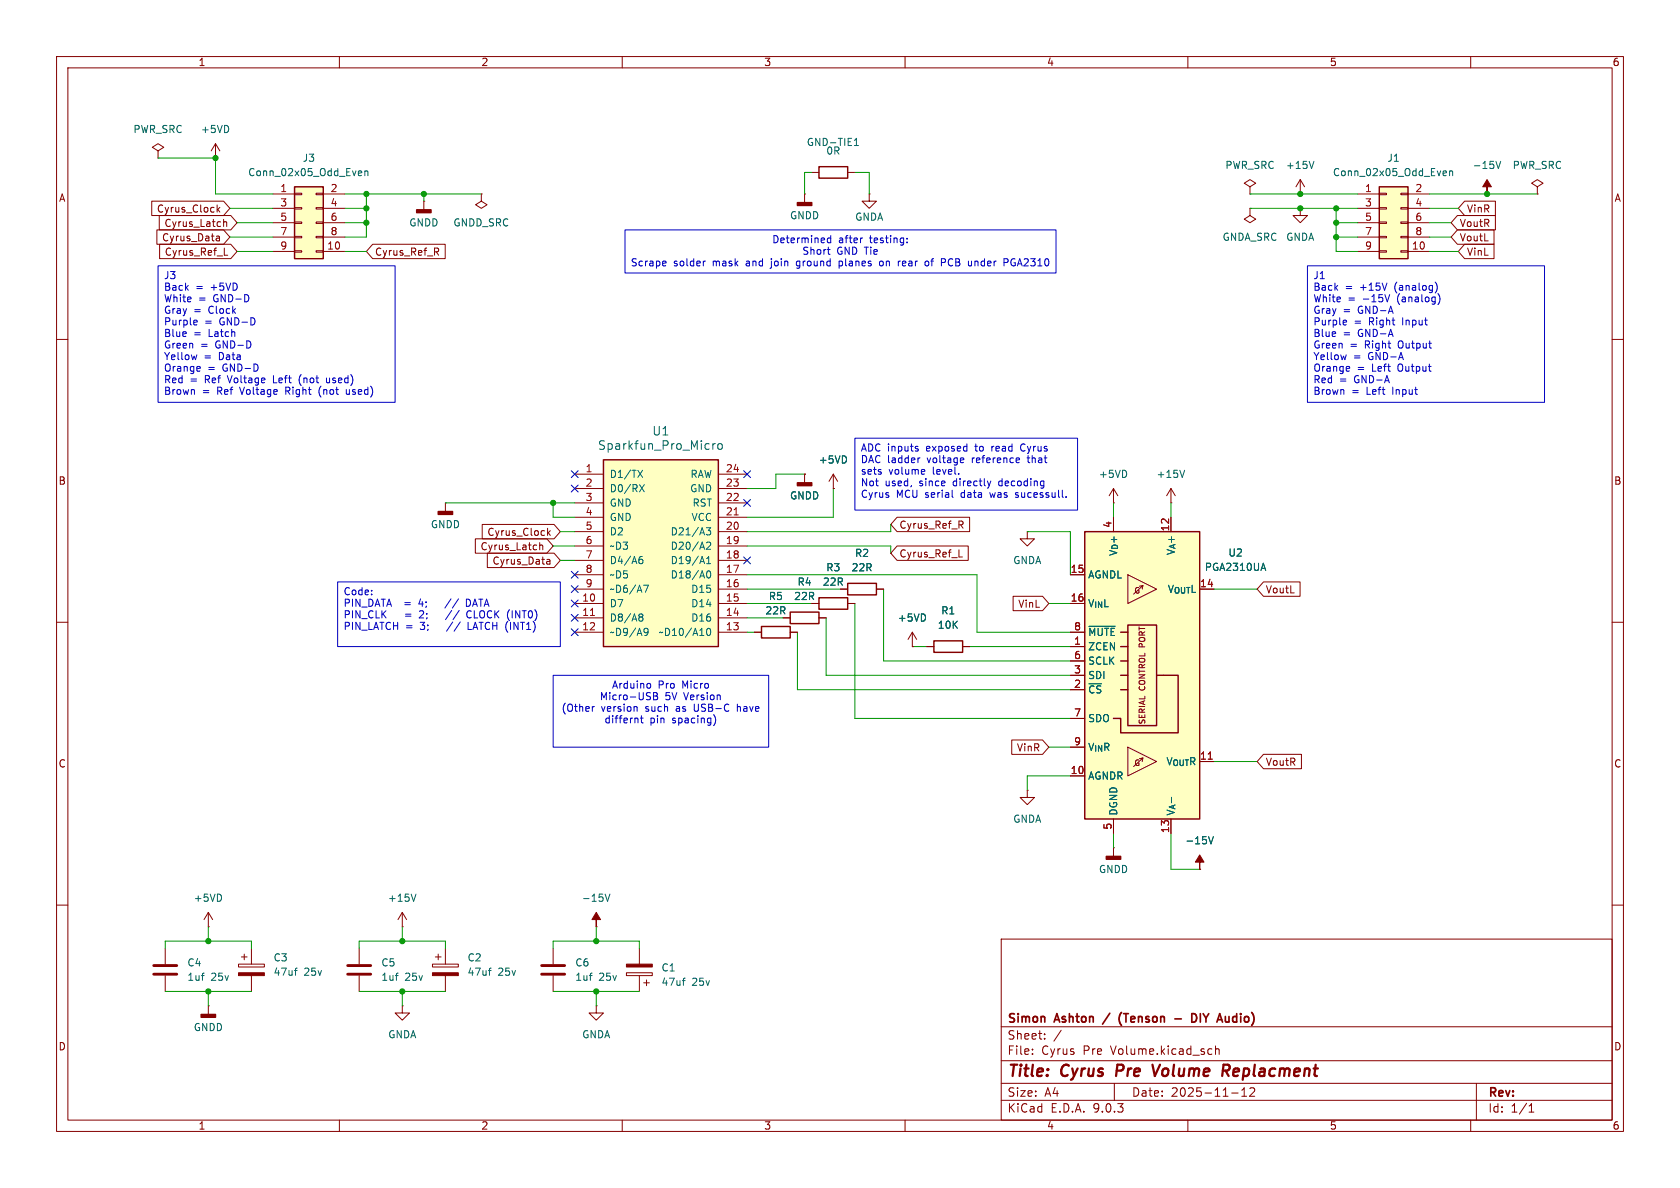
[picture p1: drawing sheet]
<svg xmlns="http://www.w3.org/2000/svg" width="297mm" height="210mm" viewBox="0 0 297 210" stroke-linecap="round" stroke-linejoin="round" font-family="sans-serif">
<g fill="none" stroke="#840000" stroke-width=".18">
<path d="M10 10h277v190h-277zM12 12h273v186h-273zM60 10v2M110 10v2M160 10v2M210 10v2M260 10v2M143.5 30.5h1.3M149.9 30.5h1.2M221 33l1-.6-1-.6-1 .6 1 .6v1.3M221 34.3h.1M221 36.8v1.3l1 .6-1 .7-1-.7 1-.6"/>
<path d="M221 36.8h.1M10 60h2M285 60h2M10 110h2M133.3 111.8h1.3M139.7 111.8h1.3M143.5 106.7h1.3M149.9 106.7h1.2M163.8 114.3h1.3M170.2 114.3h1.2M285 110h2M181.6 139.7v1.3h1.3l-1.3 1.2-1.3-1.2h1.3"/>
<path d="M181.6 139.7h.1M10 160h2M29.2 167.6v2.8M29.2 172.5v2.8M36.8 163.8h.1M36.8 161.3l-.7 1.3M36.8 161.3l.8 1.3M36.8 161.3v2.5M42.2 170.4h4.5v.5h-4.5zM42.7 169.2h1M43.2 168.7v1M44.4 167.6v2.8"/>
<path d="M44.4 172.5v2.8M177 166h108v32h-108zM285 160h2M60 198v2M110 198v2M160 198v2M177 194.5h108M177 191.5h108M177 187.5h108M177 181.5h108M182.5 186.3v.1M182.5 185.5v.1"/>
<path d="M184.7 183.6v.1M184.7 182.8v.1M187.6 182.1l-1.3 2M197 191.5v3M210 198v2M213.8 185.4l.4 .1M214.2 186.3l-.4 .1M214.9 185.5l.2-.1 .4 .1v.9M214.9 184.9v1.5M217.7 193.2h1.2M219.5 193.8h.9M219.5 192.7l.5-.4v1.5"/>
<path d="M221.7 192.4v.5l-.8 .9h.9M260 198v2M261 191.5v6.5M270.3 196.6h.9M270.3 195.5l.4-.4v1.5"/>
</g>
<path d="M197.6 188.2l-.3 2M203.7 188.2l.5 2 .9-2M216.3 188.2l1 .1a.58 .58 0 0 1-.4 1h-.7M216.7 189.3l.5 .9" fill="none" stroke="#840000" stroke-width=".4"/>
<path d="M196.2 179.1l-1.3 1.9M198.3 179a1.72 1.72 0 0 0 0 2.3M210.7 179.2a.76 .76 0 0 1 .9 .7 .76 .76 0 0 1-.9 .8zM212.2 179.2v1.5M207.7 180.1h1.1" fill="none" stroke="#840000" stroke-width=".3"/>
<path d="M144.8 29.5h5.1v2h-5.1zM134.6 110.7h5.1v2.1h-5.1zM144.8 105.7h5.1v2h-5.1zM165.1 113.3h5.1v2h-5.1z" fill="none" stroke="#840000" stroke-width=".25"/>
<path d="M151 25.7h.8M151 24.8l.4-.3v1.2M35.6 172.5h.5M36 172h.1M52.1 171.6h.4M52.5 171.1l-.2 .1" fill="none" stroke="#006464" stroke-width=".18"/>
<path d="M42.2 172h4.5v.5h-4.5z" fill="#840000" stroke="#840000" stroke-width=".18"/>
<path d="M27.2 170.7h4M27.2 172.2h4" fill="none" stroke="#840000" stroke-width=".51"/>
<path d="M106.7 81.3h20.3v33h-20.3z" fill="#ffffc2"/>
<path d="M106.7 81.3h20.3v33h-20.3zM149.9 103.1h5v2.1h-5z" fill="none" stroke="#840000" stroke-width=".25"/>
<g fill="none" stroke="#840000" stroke-width=".18">
<path d="M271.8 33l1-.6-1-.6-1 .6 1 .6v1.3M271.8 34.3h.1M101.6 83.8h5.1M101.6 86.4h5.1M101.6 88.9h5.1M101.6 91.4h5.1M101.6 94h5.1M101.6 96.5h5.1M101.6 99.1h5.1M127 83.8h5.1M127 86.4h5.1M127 88.9h5.1"/>
<path d="M127 91.4h5.1M127 94h5.1M127 96.5h5.1M127 99.1h5.1M101.6 101.6h5.1M101.6 104.1h5.1M101.6 106.7h5.1M101.6 109.2h5.1M101.6 111.8h5.1M127 101.6h5.1M127 104.1h5.1M127 106.7h5.1"/>
<path d="M127 109.2h5.1M127 111.8h5.1M148.6 104.1h1.3M154.9 104.1h1.3M161.3 114.3h.1M161.3 111.8l-.8 1.2M161.3 111.8l.8 1.2M161.3 111.8v2.5M196.8 149.9h.1M196.8 149.9v1.5M212.1 153.7h.1"/>
</g>
<g fill="none" stroke="#006464" stroke-width=".18">
<path d="M126 78.4v1M126.5 78.4l-.3 .1-.2 .2M127 78.6l.2-.2 .4 .2 .1 .5-.2 .3h-.3l-.2-.1zM112.8 83.1l.8 1.3M113.1 85.7l.8 1.2M113.1 98.9h.3l.3 .2-.2 .5h-.4M113.5 98.4l-.4 .1M113.6 83.1l-.8 1.3M113.9 85.7l-.8 1.2M124.9 93.3h.7l-.4 .5 .4 .1v.5l-.2 .2-.5-.1M124.9 99.6h.7M124.9 96l.5-.2 .2 .4-.7 .9h.7"/>
<path d="M124.9 98.7l.4-.3v1.2M113.1 108.6l.3-.1 .2 .2 .1 .1-.3 .3M113.1 109l.1 .1M113.2 109.1h.2M113.2 109.1h-.1M113.4 109.1l.3 .2-.1 .4-.2 .1-.3-.1M113.8 103.4h.8l-.5 1.3M114.1 111.1l.4 .1a.84 .84 0 0 1-.3 1.1h-.2M114.6 111.6l-.3 .3h-.2M125 111.2l.2-.1a.68 .68 0 0 1 .5 .6 .68 .68 0 0 1-.5 .6l-.2-.1-.1-.3zM125 101l.2-.1a.68 .68 0 0 1 .5 .6 .68 .68 0 0 1-.5 .7l-.2-.1-.1-.4zM213.7 147.9l.4 1.3 .4-1.3"/>
</g>
<path d="M129.8 91h.7M104.4 108.8h.7" fill="none" stroke="#a90000" stroke-width=".18"/>
<path d="M195.6 151.4h2.5v.5h-2.5z" fill="#840000" stroke="#840000" stroke-width=".25"/>
<path d="M212.1 151.1l.8 1.3h-.8v1.3v-1.3h-.8z" fill="#840000" stroke="#840000" stroke-width=".18"/>
<path d="M191.8 94h20.3v50.8h-20.3z" fill="#ffffc2"/>
<path d="M191.8 94h20.3v50.8h-20.3zM139.7 108.2h5.1v2h-5.1zM198.1 114.3h1.3M198.1 116.8h1.3M198.1 119.4h1.3M199.4 110.5h5.1v17.8h-5.1zM204.5 119.4h3.8v10.1h-10.2v-2.5h-1.3M198.1 121.9h1.3" fill="none" stroke="#840000" stroke-width=".25"/>
<g fill="none" stroke="#840000" stroke-width=".18">
<path d="M262.9 34.3h.1M78.7 88.9h.1M78.7 88.9v1.5M181.6 94v1.3h1.3l-1.3 1.2-1.3-1.2h1.3M181.6 94h.1M196.8 88.9h.1M196.8 86.4v2.5M196.8 91.4v2.6M196.8 86.4l-.7 1.2M196.8 86.4l.8 1.2M207 88.9h.1M207 86.4v2.5"/>
<path d="M207 91.4v2.6M207 86.4l-.8 1.2M207 86.4l.8 1.2M138.4 109.2h1.3M144.8 109.2h1.2M189.2 111.8h2.6M189.2 101.6h2.6M189.2 106.7h2.6M189.2 114.3h2.6M189.2 116.8h2.6M189.2 119.4h2.6M199.4 101.6l5.1 2.5-5.1 2.6z"/>
<path d="M201.4 103.6l.7-.1-1.7 1.5M202.1 103.5l-.2 .6M189.2 121.9h2.6M189.2 127h2.6M189.2 132.1h2.6M189.2 137.2h2.6M199.4 132.1l5.1 2.5-5.1 2.6zM201.4 134.1l.7-.1-1.7 1.5M202.1 134l-.2 .6M196.8 144.8v2.5M207 144.8v2.5M36.8 177.8h.1"/>
<path d="M36.8 177.8v1.5M71.1 163.8h.1M71.1 177.8v1.3h1.3l-1.3 1.2-1.3-1.2h1.3M71.1 177.8h.1M71.1 161.3l-.7 1.3M71.1 161.3l.8 1.3M71.1 161.3v2.5M76.5 170.4h4.5v.5h-4.5zM77 169.2h1M77.5 168.7v1M78.7 167.6v2.8M78.7 172.5v2.8"/>
<path d="M97.8 167.6v2.8M97.8 172.5v2.8M110.7 172h4.6v.5h-4.6zM113 167.6v2.8M113 172.5v2.8M113.8 173.7h1M114.3 173.2v1"/>
</g>
<path d="M264.5 28.5l.4 1.3 .4-1.3M209.4 83.1l-.4 1.3M223.3 99.6l.5 1.2M192.5 110.7h4.6M223 100.5h.6M73.5 158.1l-.4 1.2M86.4 171.6h.4M86.8 171.1l-.2 .1M104.2 172.5h.5M104.6 172h.1M120.6 173.3h.5M121.1 172.9l-.2 .1" fill="none" stroke="#006464" stroke-width=".18"/>
<g fill="#840000" stroke="#840000" stroke-width=".18">
<path d="M262.9 31.8l.8 1.2h-.8v1.3v-1.3h-.8z"/>
<path d="M76.5 172h4.5v.5h-4.5z"/>
<path d="M110.7 170.4h4.6v.5h-4.6z"/>
</g>
<g fill="#840000" stroke="#840000" stroke-width=".25">
<path d="M35.6 179.3h2.5v.5h-2.5z"/>
<path d="M77.5 90.4h2.5v.5h-2.5z"/>
</g>
<path d="M95.8 170.7h4M95.8 172.2h4" fill="none" stroke="#840000" stroke-width=".51"/>
<path d="M52.1 33h5v12.7h-5z" fill="#ffffc2"/>
<path d="M52.1 33h5v12.7h-5z" fill="none" stroke="#840000" stroke-width=".25"/>
<g fill="none" stroke="#840000" stroke-width=".18">
<path d="M27.9 26.7l1.1-.7-1.1-.6-1 .6 1 .7v1.2M27.9 27.9h.1M38.1 27.9h.1M38.1 25.4l-.8 1.3M38.1 25.4l.8 1.3M38.1 25.4v2.5M48.3 34.3h3.8M48.3 36.8h3.8M48.3 39.4h3.8M52.1 34.2h1.2v.2h-1.2zM52.1 36.7h1.2v.3h-1.2zM52.1 39.2h1.2v.3h-1.2z"/>
<path d="M55.9 34.2h1.2v.2h-1.2zM55.9 36.7h1.2v.3h-1.2zM55.9 39.2h1.2v.3h-1.2zM57.1 34.3h3.9M57.1 36.8h3.9M57.1 39.4h3.9M74.9 35.6h.1M74.9 35.6v1.5M85.1 34.3v1.3l1 .6-1 .6-1-.6 1-.6M85.1 34.3h.1M142.2 34.3h.1M142.2 34.3v1.5"/>
<path d="M153.7 34.3v1.3h1.2l-1.2 1.2-1.3-1.2h1.3M153.7 34.3h.1M48.3 41.9h3.8M48.3 44.5h3.8M52.1 41.8h1.2v.2h-1.2zM52.1 44.3h1.2v.3h-1.2zM55.9 41.8h1.2v.2h-1.2zM55.9 44.3h1.2v.3h-1.2zM57.1 41.9h3.9M57.1 44.5h3.9M142.2 83.8h.1M142.2 83.8v1.5"/>
<path d="M147.3 86.4h.1M147.3 83.8l-.7 1.3M147.3 83.8l.8 1.3M147.3 83.8v2.6M63.5 167.6v2.8M63.5 172.5v2.8M105.4 163.8h.1M105.4 177.8v1.3h1.3l-1.3 1.2-1.3-1.2h1.3M105.4 177.8h.1"/>
</g>
<path d="M63.5 30.2l.4 .1 .1 .2-.7 .1M63.9 31l-.4 .1M64.5 30.3l.2-.1 .3 .1v.8M64.5 30.2v.9M107 158.1l.4 1.2 .4-1.2M69.9 172.5h.5M70.3 172h.1" fill="none" stroke="#006464" stroke-width=".18"/>
<g fill="#840000" stroke="#840000" stroke-width=".25">
<path d="M141 35.8h2.5v.5h-2.5z"/>
<path d="M141 85.3h2.5v.6h-2.5z"/>
<path d="M73.7 37.1h2.5v.5h-2.5z"/>
</g>
<path d="M61.5 170.7h4M61.5 172.2h4" fill="none" stroke="#840000" stroke-width=".51"/>
<path d="M105.4 161.3l.8 1.3h-.8v1.2v-1.2h-.8z" fill="#840000" stroke="#840000" stroke-width=".18"/>
<path d="M243.8 33h5.1v12.7h-5.1z" fill="#ffffc2"/>
<path d="M243.8 33h5.1v12.7h-5.1z" fill="none" stroke="#840000" stroke-width=".25"/>
<g fill="none" stroke="#840000" stroke-width=".18">
<path d="M26.8 35.6h12.7l1.1 1.2-1.1 1.3h-12.7zM28.2 38.1h12.6l1.1 1.3-1.1 1.2h-12.6zM38.4 36.2v1.3M38.5 37l.4 .5M38.9 36.7l-.5 .4M39.5 38.8v1.2M39.5 39.3l.2-.1 .3 .1 .1 .7M229.9 36.8v1.3h1.2l-1.2 1.3-1.3-1.3h1.3M229.9 36.8h.1M229.9 34.3h.1M229.9 31.8l-.8 1.2M229.9 31.8l.7 1.2"/>
<path d="M229.9 31.8v2.5M240 34.3h3.8M240 36.8h3.8M240 39.4h3.8M243.8 34.2h1.3v.2h-1.3zM243.8 36.7h1.3v.3h-1.3zM243.8 39.2h1.3v.3h-1.3zM247.6 34.2h1.3v.2h-1.3zM247.6 36.7h1.3v.3h-1.3zM247.6 39.2h1.3v.3h-1.3zM248.9 34.3h3.8M248.9 36.8h3.8"/>
<path d="M248.9 39.4h3.8M257.7 38.1h6.7v2.5h-6.7l-1.2-1.2zM258.9 35.6h5.5v2.5h-5.5l-1.1-1.3zM27.7 40.6h11.8l1.1 1.3-1.1 1.3h-11.8zM28.2 43.2h12.6l1.1 1.3-1.1 1.2h-12.6zM38.4 41.7l.3 .1 .1 .8M38.8 42.5l-.4 .1M38.8 42l-.4 .1M39.7 45.1h.6M65.9 43.2h12.8v2.5h-12.8l-1.1-1.2zM77.1 44.5l.4 .6M77.3 43.9l.2 .2v.3l-.2 .1"/>
<path d="M240 41.9h3.8M240 44.5h3.8M243.8 41.8h1.3v.2h-1.3zM243.8 44.3h1.3v.3h-1.3zM247.6 41.8h1.3v.2h-1.3zM247.6 44.3h1.3v.3h-1.3zM248.9 41.9h3.8M248.9 44.5h3.8M257.7 40.6h6.4v2.6h-6.4l-1.2-1.3zM258.9 43.2h5.2v2.5h-5.2l-1.1-1.2zM84 95.2h12.7l1.1 1.3-1.1 1.3h-12.7zM85.2 92.7h12.7l1.2 1.3-1.2 1.3h-12.7z"/>
<path d="M86.2 97.8h11.7l1.2 1.3-1.2 1.2h-11.7zM95.4 96.5l.2-.2 .3 .1 .1 .8M95.4 95.9v1.3M96.8 93.4v1.3M96.8 98.9h.2l.2 .2v.6M96.9 94.2l.4 .5M97.2 99.7h-.4M97.2 99.2h-.4M97.3 93.8l-.5 .5M142.2 83.8h.1M147.3 86.4h.1M158.6 96.5h12.6v2.6h-12.6l-1.1-1.3z"/>
<path d="M158.6 91.4h12.8v2.6h-12.8l-1.1-1.3zM169.5 98.5h.6M169.8 92.8l.5 .6M170 92.1l.3 .3-.1 .3-.2 .1M196.8 91.4v2.6M207 91.4v2.6M133.3 111.8h1.3M138.4 109.2h1.3M139.7 111.8h1.3M143.5 106.7h1.3M144.8 109.2h1.2M148.6 104.1h1.3"/>
<path d="M149.9 106.7h1.2M154.9 104.1h1.3M161.3 114.3h.1M163.8 114.3h1.3M170.2 114.3h1.2M179.1 105.4h5.2l1.1 1.3-1.1 1.3h-5.2zM189.2 111.8h2.6M189.2 101.6h2.6M189.2 106.7h2.6M189.2 114.3h2.6M189.2 116.8h2.6M189.2 119.4h2.6"/>
<path d="M223.4 102.9h6.4v2.5h-6.4l-1.2-1.3zM178.9 130.8h5.4l1.1 1.3-1.1 1.3h-5.4zM189.2 121.9h2.6M189.2 127h2.6M189.2 132.1h2.6M189.2 137.2h2.6M223.4 133.3h6.7v2.6h-6.7l-1.2-1.3zM196.8 144.8v2.5M207 144.8v2.5M212.1 153.7h.1"/>
</g>
<path d="M232.3 28.5l-.4 1.3M255.3 30.2l.4 .1v.2l-.6 .1M255.7 31l-.4 .1M256.3 30.3l.1-.1 .4 .1v.8M256.3 30.2v.9M223.3 99.6l.5 1.2M192.5 110.7h4.6M223 100.5h.6M213.7 147.9l.4 1.3 .4-1.3" fill="none" stroke="#006464" stroke-width=".18"/>
<g fill="none" stroke="#009600" stroke-width=".18">
<path d="M27.9 27.9h10.2v6.4h10.2M40.6 36.8h7.7M41.9 39.4h6.4M61 34.3h24.1M61 36.8h3.8M61 39.4h3.8M64.8 34.3v7.6h-3.8M74.9 34.3v1.3M143.5 30.5h-1.3v3.8M151.1 30.5h2.6v3.8M221 34.3h19M221 36.8h19"/>
<path d="M236.2 36.8v7.7h3.8M236.2 39.4h3.8M252.7 34.3h19.1M252.7 36.8h5.1M252.7 39.4h3.8M40.6 41.9h7.7M41.9 44.5h6.4M61 44.5h3.8M236.2 41.9h3.8M252.7 41.9h3.8M252.7 44.5h5.1M78.7 88.9h22.9"/>
<path d="M97.8 88.9v2.5h3.8M97.8 96.5h3.8M99.1 94h2.5M99.1 99.1h2.5M132.1 96.5h25.4v1.3M142.2 83.8h-5v2.6h-5.1M147.3 86.4v5h-15.2M157.5 92.7v1.3h-25.4M181.6 94h7.6v7.6M196.8 88.9v2.5M207 88.9v2.5M132.1 101.6h40.6v10.2h16.5"/>
<path d="M132.1 104.1h16.5M132.1 111.8h1.2M132.1 109.2h6.3M132.1 106.7h11.4M141 111.8v10.1h48.2M146 109.2v10.2h43.2M151.1 106.7v20.3h38.1M156.2 104.1v12.7h33M161.3 114.3h2.5M171.4 114.3h17.8M185.4 106.7h3.8M214.6 104.1h7.6"/>
<path d="M185.4 132.1h3.8M189.2 137.2h-7.6v2.5M214.6 134.6h7.6M196.8 147.3v2.6M207 147.3v6.4h5.1M29.2 167.6v-1.2h15.2v1.2M29.2 175.3h15.2M36.8 163.8v2.6M36.8 175.3v2.5M63.5 167.6v-1.2h15.2v1.2M63.5 175.3h15.2M71.1 163.8v2.6"/>
<path d="M71.1 175.3v2.5M97.8 167.6v-1.2h15.2v1.2M97.8 175.3h15.2M105.4 163.8v2.6M105.4 175.3v2.5"/>
</g>
<g fill="none" stroke="#000084" stroke-width=".18">
<path d="M101 83.2l1.2 1.2M101 85.8l1.2 1.2M102.2 83.2l-1.2 1.2M102.2 85.8l-1.2 1.2M131.5 83.2l1.2 1.2M131.5 98.5l1.2 1.2M131.5 88.3l1.2 1.2M132.7 83.2l-1.2 1.2M132.7 98.5l-1.2 1.2M132.7 88.3l-1.2 1.2M101 111.2l1.2 1.2M101 106.1l1.2 1.2"/>
<path d="M101 101l1.2 1.2M101 108.6l1.2 1.2M101 103.5l1.2 1.2M102.2 111.2l-1.2 1.2M102.2 106.1l-1.2 1.2M102.2 101l-1.2 1.2M102.2 108.6l-1.2 1.2M102.2 103.5l-1.2 1.2"/>
</g>
<g fill="none" stroke="#0000c2" stroke-width=".18">
<path d="M27.9 47h41.9v24.1h-41.9zM34.4 56.6l.4 .1 .1 .2-.6 .1M34.8 57.4h-.4M110.5 40.6h76.2v7.7h-76.2zM117.6 46.2l.1 .3-.6 .1M117.7 46.9l-.1 .1M124.7 46.2h-.2M136.1 47.4h.1M140.8 47.4h.2M141 46.2l-.2 .2v.4l.2 .2M146.3 44.1h.4M146.5 44.9l.2 .1"/>
<path d="M146.9 41.6v1.3M146.9 42.1h-.4l-.2 .2 .1 .6h.5M148.3 46.2v1.2M148.3 46.9l.4 .1M148.7 46.2h-.4M152.4 42.1h.1M156 46.2h-.3l-.2 .2v.5l.2 .1 .3-.1M159.2 46.2h-.3M159.6 46.2v.7M160.1 46.5l-.6 .1M160.4 42.8v.1M160.4 42.1v.1"/>
<path d="M163.8 46.2h.3l.1 .2-.1 .5-.3 .1M167 45.8l.2 .2-.2 .3M172.4 46.2v.8M172.7 46.2l-.3 .1M178.2 45.9v.4M179.1 45.7a.68 .68 0 0 0-.4 .7 .68 .68 0 0 0 .4 .6M231.1 47h41.9v24.1h-41.9zM237.6 56.6l.4 .1 .1 .2-.6 .1M238 57.4h-.4M245.7 52.1l-.4 1.3M253.7 49.9a1.46 1.46 0 0 1 0 1.9M254.2 51.9a1.46 1.46 0 0 1 0 1.9"/>
<path d="M34.8 62.7l-.2 .9M35.2 64.8l.2 .3-.6 .1M35.3 65.6h-.1M53 66.6l-.1 .5 .1 .7M56.4 68.8v.5l.1 .5M57.7 66.8v.7l.4 .2M61.2 68.9v.6l.4 .2M151.1 77.5h39.4v12.7h-39.4zM162 79.3l.3 .1v.2l-.1 .1h-.3M162 78.9l.3 .1M180.7 78.5l-.3 .5 .3 .7M238 62.7l-.2 .9"/>
<path d="M238.4 64.8l.2 .3-.6 .1M238.5 65.6h-.1M162.6 80.9l-.2 .1M163.3 83l.2 .3-.6 .1M163.4 83.8h-.1M168.4 87.9h.1M170.3 81.7l-.1 .1M170.4 81.1v.1l-.6 .2M175.2 85l-.3 .9M179.5 87.9h.1M179.5 87.3l.2 .2M180.1 80.9l.1 .3-.6 .2"/>
<path d="M180.2 81.7l-.1 .1M188.5 87.8v.1M59.7 102.9h39.4v11.4h-39.4zM79.7 105.9l-1.1 1.6M79.9 107.9l-1.1 1.6M80 109.9l-1.1 1.7M81.1 105.9l-1.1 1.6M81.2 107.9l-1.1 1.6M81.4 109.9l-1.1 1.7M82.8 110v1.3h.6M83.1 108a.61 .61 0 0 0-.6 .7 .61 .61 0 0 0 .7 .5l.1-.1M83.1 106.1l-.6-.2v1.3l.6-.2"/>
<path d="M90.6 108v1.2M97.8 119.4h38.1v12.7h-38.1zM105.1 124.9l-.3 .1M112.5 124.9l.1 .2v.6M112.7 127l.1 .8M113.2 126.9h.5M113.4 126.5v1.1l.3 .2M114.6 120.8l.3 .1 .1 .2v.4l-.4 .2M115.5 123h.5M116 122.4h-.5v1.3l.7-.1 .1-.3-.3-.3M116.2 122.7l-.2 .3M126.4 126.7a1.48 1.48 0 0 1-.2 1.6"/>
<path d="M130.4 124.5v1.2M130.5 124.9l-.1 .1"/>
</g>
<g fill="#009600" stroke="#009600" stroke-width=".18">
<circle cx="229.9" cy="34.3" r=".46"/>
<circle cx="229.9" cy="36.8" r=".46"/>
<circle cx="71.1" cy="166.4" r=".46"/>
<circle cx="36.8" cy="175.3" r=".46"/>
<circle cx="36.8" cy="166.4" r=".46"/>
<circle cx="71.1" cy="175.3" r=".46"/>
<circle cx="64.8" cy="36.8" r=".46"/>
<circle cx="64.8" cy="34.3" r=".46"/>
<circle cx="64.8" cy="39.4" r=".46"/>
<circle cx="38.1" cy="27.9" r=".46"/>
<circle cx="74.9" cy="34.3" r=".46"/>
<circle cx="236.2" cy="39.4" r=".46"/>
<circle cx="236.2" cy="41.9" r=".46"/>
<circle cx="236.2" cy="36.8" r=".46"/>
<circle cx="262.9" cy="34.3" r=".46"/>
<circle cx="105.4" cy="166.4" r=".46"/>
<circle cx="105.4" cy="175.3" r=".46"/>
<circle cx="97.8" cy="88.9" r=".46"/>
</g>
<g font-size="2.8" fill="#840000">
<text x="178" y="190.9">Title:</text>
<text x="187.7" y="190.9">Cyrus</text>
<text x="198.2" y="190.9">Pre</text>
<text x="205.4" y="190.9">Volume</text>
<text x="218.5" y="190.9">Replacment</text>
</g>
<g font-size="2.1" fill="#006464">
<text x="115.2" y="77.2">U1</text>
<text x="105.6" y="79.7">Sparkfun_Pro_Micro</text>
</g>
<g font-size="2.1" fill="#840000">
<text x="178" y="184">Sheet:</text>
<text x="178" y="181.2">Simon</text>
<text x="186.6" y="181.2">Ashton</text>
<text x="199.1" y="181.2">(Tenson</text>
<text x="213.1" y="181.2">DIY</text>
<text x="218.4" y="181.2">Audio)</text>
<text x="178" y="186.7">File:</text>
<text x="184.1" y="186.7">Cyrus</text>
<text x="191.5" y="186.7">Pre</text>
<text x="196.5" y="186.7">Volume.kicad_sch</text>
<text x="178" y="196.9">KiCad</text>
<text x="178" y="194.1">Size:</text>
<text x="184.7" y="194.1">A4</text>
<text x="185.7" y="196.9">E.D.A.</text>
<text x="193.3" y="196.9">9.0.3</text>
<text x="200" y="194.1">Date:</text>
<text x="207" y="194.1">2025-11-12</text>
<text x="263" y="194.3">Rev:</text>
<text x="263" y="196.9">Id:</text>
<text x="267.1" y="196.9">1/1</text>
</g>
<g font-size="1.8" fill="#840000">
<text x="35" y="11.9">1</text>
<text x="85" y="11.9">2</text>
<text x="135" y="11.9">3</text>
<text x="185" y="11.9">4</text>
<text x="235" y="11.9">5</text>
<text x="285" y="11.9">6</text>
<text x="10.3" y="35.9">A</text>
<text x="285.3" y="35.9">A</text>
<text x="27.6" y="37.8">Cyrus_Clock</text>
<text x="29" y="40.3">Cyrus_Latch</text>
<text x="258" y="40.3">VoutR</text>
<text x="259.2" y="37.8">VinR</text>
<text x="28.5" y="42.9">Cyrus_Data</text>
<text x="29" y="45.4">Cyrus_Ref_L</text>
<text x="66.2" y="45.4">Cyrus_Ref_R</text>
<text x="258" y="42.9">VoutL</text>
<text x="259.2" y="45.4">VinL</text>
<text x="10.3" y="85.9">B</text>
<text x="285.3" y="85.9">B</text>
<text x="86.1" y="94.9">Cyrus_Clock</text>
<text x="158.9" y="93.7">Cyrus_Ref_R</text>
<text x="84.8" y="97.5">Cyrus_Latch</text>
<text x="87" y="100">Cyrus_Data</text>
<text x="158.9" y="98.7">Cyrus_Ref_L</text>
<text x="179.9" y="107.6">VinL</text>
<text x="223.7" y="105.1">VoutL</text>
<text x="10.3" y="135.9">C</text>
<text x="179.7" y="133">VinR</text>
<text x="223.7" y="135.6">VoutR</text>
<text x="285.3" y="135.9">C</text>
<text x="10.3" y="185.9">D</text>
<text x="285.3" y="185.9">D</text>
<text x="35" y="199.9">1</text>
<text x="85" y="199.9">2</text>
<text x="135" y="199.9">3</text>
<text x="185" y="199.9">4</text>
<text x="235" y="199.9">5</text>
<text x="285" y="199.9">6</text>
</g>
<g font-size="1.8" fill="#006464">
<text x="23.5" y="23.7">PWR_SRC</text>
<text x="35.4" y="23.7">+5VD</text>
<text x="53.4" y="28.8">J3</text>
<text x="142.5" y="26">GND-TIE1</text>
<text x="146" y="27.5">0R</text>
<text x="245.2" y="28.8">J1</text>
<text x="43.8" y="31.3">Conn_02x05_Odd_Even</text>
<text x="216.5" y="30.1">PWR_SRC</text>
<text x="227.2" y="30.1">+15V</text>
<text x="235.5" y="31.3">Conn_02x05_Odd_Even</text>
<text x="260.2" y="30.1">-15V</text>
<text x="267.3" y="30.1">PWR_SRC</text>
<text x="72.3" y="40.2">GNDD</text>
<text x="80.1" y="40.2">GNDD_SRC</text>
<text x="139.6" y="39">GNDD</text>
<text x="151.1" y="39.2">GNDA</text>
<text x="216" y="42.8">GNDA_SRC</text>
<text x="227.3" y="42.8">GNDA</text>
<text x="144.6" y="82.1">+5VD</text>
<text x="107.7" y="84.7">D1/TX</text>
<text x="107.7" y="87.2">D0/RX</text>
<text x="107.7" y="89.8">GND</text>
<text x="121.9" y="87.2">GND</text>
<text x="122" y="84.7">RAW</text>
<text x="122.3" y="89.8">RST</text>
<text x="139.6" y="88.5">GNDD</text>
<text x="194.2" y="84.7">+5VD</text>
<text x="204.4" y="84.7">+15V</text>
<text x="76.1" y="93.6">GNDD</text>
<text x="107.7" y="92.3">GND</text>
<text x="107.7" y="94.8">D2</text>
<text x="118.5" y="94.8">D21/A3</text>
<text x="122.2" y="92.3">VCC</text>
<text x="107.7" y="97.4">~D3</text>
<text x="107.7" y="99.9">D4/A6</text>
<text x="118.5" y="97.4">D20/A2</text>
<text x="118.5" y="99.9">D19/A1</text>
<text x="146" y="101.2">R3</text>
<text x="150.5" y="101.2">22R</text>
<text x="151.1" y="98.7">R2</text>
<text x="179" y="99.9">GNDA</text>
<text x="197.7" y="98.4" transform="rotate(-90 197.7 98.4)">V_{D}+</text>
<text x="207.9" y="98.2" transform="rotate(-90 207.9 98.2)">V_{A}+</text>
<text x="212.9" y="101.1">PGA2310UA</text>
<text x="217.1" y="98.6">U2</text>
<text x="107.7" y="102.5">~D5</text>
<text x="107.7" y="105">~D6/A7</text>
<text x="107.7" y="107.5">D7</text>
<text x="118.5" y="102.5">D18/A0</text>
<text x="122.1" y="105">D15</text>
<text x="122.1" y="107.5">D14</text>
<text x="135.8" y="106.3">R5</text>
<text x="140.3" y="106.3">22R</text>
<text x="140.9" y="103.7">R4</text>
<text x="145.4" y="103.7">22R</text>
<text x="192.3" y="102.5">AGNDL</text>
<text x="192.3" y="107.5">V_{IN}L</text>
<text x="206.4" y="105">V_{OUT}L</text>
<text x="107.7" y="110.1">D8/A8</text>
<text x="107.7" y="112.6">~D9/A9</text>
<text x="116.3" y="112.6">~D10/A10</text>
<text x="122.1" y="110.1">D16</text>
<text x="135.2" y="108.8">22R</text>
<text x="158.6" y="110.1">+5VD</text>
<text x="165.7" y="111.4">10K</text>
<text x="166.3" y="108.8">R1</text>
<text x="192.3" y="112.6">~{MUTE}</text>
<text x="192.3" y="115.2">ZCEN</text>
<text x="192.3" y="117.7">SCLK</text>
<text x="192.3" y="120.2">SDI</text>
<text x="192.3" y="122.8">~{CS}</text>
<text x="192.3" y="127.9">SDO</text>
<text x="192.3" y="132.9">V_{IN}R</text>
<text x="192.3" y="138">AGNDR</text>
<text x="179" y="145.6">GNDA</text>
<text x="197.7" y="144.3" transform="rotate(-90 197.7 144.3)">DGND</text>
<text x="207.9" y="144.3" transform="rotate(-90 207.9 144.3)">V_{A}-</text>
<text x="209.4" y="149.5">-15V</text>
<text x="194.2" y="154.5">GNDD</text>
<text x="34.2" y="159.6">+5VD</text>
<text x="68.5" y="159.6">+15V</text>
<text x="102.8" y="159.6">-15V</text>
<text x="33" y="171">C4</text>
<text x="33" y="173.6">1uf</text>
<text x="37.3" y="173.6">25v</text>
<text x="48.3" y="170.2">C3</text>
<text x="48.3" y="172.7">47uf</text>
<text x="53.7" y="172.7">25v</text>
<text x="67.3" y="171">C5</text>
<text x="67.3" y="173.6">1uf</text>
<text x="71.6" y="173.6">25v</text>
<text x="82.6" y="170.2">C2</text>
<text x="82.6" y="172.7">47uf</text>
<text x="88" y="172.7">25v</text>
<text x="101.6" y="171">C6</text>
<text x="101.6" y="173.6">1uf</text>
<text x="105.9" y="173.6">25v</text>
<text x="116.8" y="171.9">C1</text>
<text x="116.8" y="174.5">47uf</text>
<text x="122.3" y="174.5">25v</text>
<text x="34.2" y="182.5">GNDD</text>
<text x="68.5" y="183.7">GNDA</text>
<text x="102.8" y="183.7">GNDA</text>
</g>
<g font-size="1.8" fill="#a90000">
<text x="49.5" y="34">1</text>
<text x="58.3" y="34">2</text>
<text x="241.2" y="34">1</text>
<text x="250.1" y="34">2</text>
<text x="49.5" y="36.6">3</text>
<text x="49.5" y="39.1">5</text>
<text x="49.5" y="41.7">7</text>
<text x="58.3" y="36.6">4</text>
<text x="58.3" y="39.1">6</text>
<text x="58.3" y="41.7">8</text>
<text x="241.2" y="36.6">3</text>
<text x="241.2" y="39.1">5</text>
<text x="241.2" y="41.7">7</text>
<text x="250.1" y="36.6">4</text>
<text x="250.1" y="39.1">6</text>
<text x="250.1" y="41.7">8</text>
<text x="49.5" y="44.2">9</text>
<text x="57.7" y="44.2">10</text>
<text x="241.2" y="44.2">9</text>
<text x="249.5" y="44.2">10</text>
<text x="103.4" y="83.6">1</text>
<text x="128.2" y="83.6">24</text>
<text x="103.4" y="86.1">2</text>
<text x="103.4" y="88.6">3</text>
<text x="128.2" y="86.1">23</text>
<text x="128.2" y="88.6">22</text>
<text x="103.4" y="91.2">4</text>
<text x="103.4" y="93.7">5</text>
<text x="128.2" y="91.2">21</text>
<text x="128.2" y="93.7">20</text>
<text x="196.6" y="93.4" transform="rotate(-90 196.6 93.4)">4</text>
<text x="206.8" y="94" transform="rotate(-90 206.8 94)">12</text>
<text x="103.4" y="96.3">6</text>
<text x="103.4" y="98.8">7</text>
<text x="103.4" y="101.3">8</text>
<text x="128.2" y="96.3">19</text>
<text x="128.2" y="98.8">18</text>
<text x="128.2" y="101.3">17</text>
<text x="189.2" y="101.3">15</text>
<text x="102.8" y="106.4">10</text>
<text x="103.4" y="103.9">9</text>
<text x="128.2" y="103.9">16</text>
<text x="128.2" y="106.4">15</text>
<text x="189.2" y="106.4">16</text>
<text x="212" y="103.9">14</text>
<text x="102.8" y="109">11</text>
<text x="102.8" y="111.5">12</text>
<text x="128.2" y="109">14</text>
<text x="128.2" y="111.5">13</text>
<text x="189.8" y="111.5">8</text>
<text x="189.8" y="114">1</text>
<text x="189.8" y="116.6">6</text>
<text x="189.8" y="119.1">3</text>
<text x="189.8" y="121.7">2</text>
<text x="189.8" y="126.7">7</text>
<text x="189.8" y="131.8">9</text>
<text x="189.2" y="136.9">10</text>
<text x="206.1" y="135.5">V_{OUT}R</text>
<text x="212" y="134.4">11</text>
<text x="196.6" y="146.8" transform="rotate(-90 196.6 146.8)">5</text>
<text x="206.8" y="147.4" transform="rotate(-90 206.8 147.4)">13</text>
</g>
<g font-size="1.8" fill="#0000c2">
<text x="111.4" y="47.4">Scrape</text>
<text x="119.1" y="47.4">solder</text>
<text x="126.1" y="47.4">mask</text>
<text x="132.2" y="47.4">and</text>
<text x="136.4" y="43.3">Determined</text>
<text x="136.8" y="47.4">join</text>
<text x="141.5" y="47.4">ground</text>
<text x="141.7" y="45.4">Short</text>
<text x="147.9" y="45.4">GND Tie</text>
<text x="148.2" y="43.3">after</text>
<text x="149.2" y="47.4">planes</text>
<text x="153.9" y="43.3">testing:</text>
<text x="156.6" y="47.4">on</text>
<text x="160" y="47.4">rear</text>
<text x="165" y="47.4">of</text>
<text x="168.1" y="47.4">PCB</text>
<text x="173" y="47.4">under</text>
<text x="179.5" y="47.4">PGA2310</text>
<text x="28.9" y="49.7">J3</text>
<text x="28.9" y="51.7">Back</text>
<text x="28.9" y="53.8">White</text>
<text x="34.6" y="51.7">=</text>
<text x="35.1" y="53.8">=</text>
<text x="37.3" y="51.7">+5VD</text>
<text x="37.8" y="53.8">GND-D</text>
<text x="232.1" y="49.7">J1</text>
<text x="232.1" y="51.7">Back</text>
<text x="232.1" y="53.8">White</text>
<text x="237.8" y="51.7">=</text>
<text x="238.3" y="53.8">=</text>
<text x="240.5" y="51.7">+15V</text>
<text x="241" y="53.8">-15V</text>
<text x="246.8" y="51.7">(analog)</text>
<text x="247.3" y="53.8">(analog)</text>
<text x="28.9" y="55.8">Gray</text>
<text x="28.9" y="57.8">Purple</text>
<text x="28.9" y="59.9">Blue</text>
<text x="34.2" y="55.8">=</text>
<text x="34.2" y="59.9">=</text>
<text x="36.2" y="57.8">=</text>
<text x="37" y="55.8">Clock</text>
<text x="37" y="59.9">Latch</text>
<text x="38.9" y="57.8">GND-D</text>
<text x="232.1" y="55.8">Gray</text>
<text x="232.1" y="57.8">Purple</text>
<text x="232.1" y="59.9">Blue</text>
<text x="237.4" y="55.8">=</text>
<text x="237.4" y="59.9">=</text>
<text x="239.4" y="57.8">=</text>
<text x="240.2" y="55.8">GND-A</text>
<text x="240.2" y="59.9">GND-A</text>
<text x="242.1" y="57.8">Right</text>
<text x="248.2" y="57.8">Input</text>
<text x="28.9" y="61.9">Green</text>
<text x="28.9" y="64">Yellow</text>
<text x="35.4" y="61.9">=</text>
<text x="36.1" y="64">=</text>
<text x="38.2" y="61.9">GND-D</text>
<text x="38.8" y="64">Data</text>
<text x="232.1" y="61.9">Green</text>
<text x="232.1" y="64">Yellow</text>
<text x="238.6" y="61.9">=</text>
<text x="239.3" y="64">=</text>
<text x="241.4" y="61.9">Right</text>
<text x="242" y="64">GND-A</text>
<text x="247.5" y="61.9">Output</text>
<text x="28.9" y="66">Orange</text>
<text x="28.9" y="68.1">Red</text>
<text x="28.9" y="70.1">Brown</text>
<text x="33.6" y="68.1">=</text>
<text x="35.7" y="70.1">=</text>
<text x="36.3" y="68.1">Ref</text>
<text x="36.7" y="66">=</text>
<text x="38.5" y="70.1">Ref</text>
<text x="39.5" y="66">GND-D</text>
<text x="40.6" y="68.1">Voltage</text>
<text x="42.7" y="70.1">Voltage</text>
<text x="48.8" y="68.1">Left</text>
<text x="50.9" y="70.1">Right</text>
<text x="53.5" y="68.1">(not</text>
<text x="57" y="70.1">(not</text>
<text x="58.5" y="68.1">used)</text>
<text x="62" y="70.1">used)</text>
<text x="232.1" y="66">Orange</text>
<text x="232.1" y="68.1">Red</text>
<text x="232.1" y="70.1">Brown</text>
<text x="236.8" y="68.1">=</text>
<text x="238.9" y="70.1">=</text>
<text x="239.5" y="68.1">GND-A</text>
<text x="239.9" y="66">=</text>
<text x="241.7" y="70.1">Left</text>
<text x="242.7" y="66">Left</text>
<text x="246.4" y="70.1">Input</text>
<text x="247.4" y="66">Output</text>
<text x="152.1" y="80.1">ADC inputs</text>
<text x="152.1" y="82.2">DAC ladder</text>
<text x="163.9" y="80.1">exposed</text>
<text x="164" y="82.2">voltage</text>
<text x="172.1" y="82.2">reference</text>
<text x="172.7" y="80.1">to</text>
<text x="175.8" y="80.1">read</text>
<text x="181.1" y="80.1">Cyrus</text>
<text x="182.2" y="82.2">that</text>
<text x="152.1" y="84.2">sets</text>
<text x="152.1" y="86.3">Not</text>
<text x="152.1" y="88.3">Cyrus</text>
<text x="156.5" y="86.3">used,</text>
<text x="157.1" y="84.2">volume</text>
<text x="158.5" y="88.3">MCU serial</text>
<text x="162.6" y="86.3">since</text>
<text x="165" y="84.2">level.</text>
<text x="168.8" y="86.3">directly</text>
<text x="170.2" y="88.3">data</text>
<text x="175.5" y="88.3">was</text>
<text x="177" y="86.3">decoding</text>
<text x="180.2" y="88.3">sucessull.</text>
<text x="60.6" y="105.5">Code:</text>
<text x="60.6" y="107.6">PIN_DATA</text>
<text x="71.6" y="107.6">=</text>
<text x="74.3" y="107.6">4;</text>
<text x="83.5" y="107.6">DATA</text>
<text x="60.6" y="109.6">PIN_CLK</text>
<text x="60.6" y="111.7">PIN_LATCH</text>
<text x="71.7" y="111.7">=</text>
<text x="71.9" y="109.6">=</text>
<text x="74.4" y="111.7">3;</text>
<text x="74.6" y="109.6">2;</text>
<text x="83.6" y="111.7">LATCH (INT1)</text>
<text x="83.8" y="109.6">CLOCK</text>
<text x="91.1" y="109.6">(INT0)</text>
<text x="105.9" y="124.1">Micro-USB</text>
<text x="108.1" y="122.1">Arduino</text>
<text x="116.3" y="122.1">Pro</text>
<text x="117.6" y="124.1">5V</text>
<text x="120.7" y="122.1">Micro</text>
<text x="121" y="124.1">Version</text>
<text x="99.2" y="126.1">(Other</text>
<text x="106.3" y="126.1">version</text>
<text x="106.8" y="128.2">differnt</text>
<text x="114.2" y="126.1">such</text>
<text x="114.9" y="128.2">pin</text>
<text x="119" y="128.2">spacing)</text>
<text x="119.8" y="126.1">as</text>
<text x="123.1" y="126.1">USB-C</text>
<text x="131" y="126.1">have</text>
</g>
<g font-size="1.4" fill="#840000">
<text x="200.4" y="105.1">G</text>
<text x="202.7" y="122.1" transform="rotate(-90 202.7 122.1)">CONTROL PORT</text>
<text x="202.7" y="128.2" transform="rotate(-90 202.7 128.2)">SERIAL</text>
<text x="200.4" y="135.6">G</text>
</g>
</svg>
